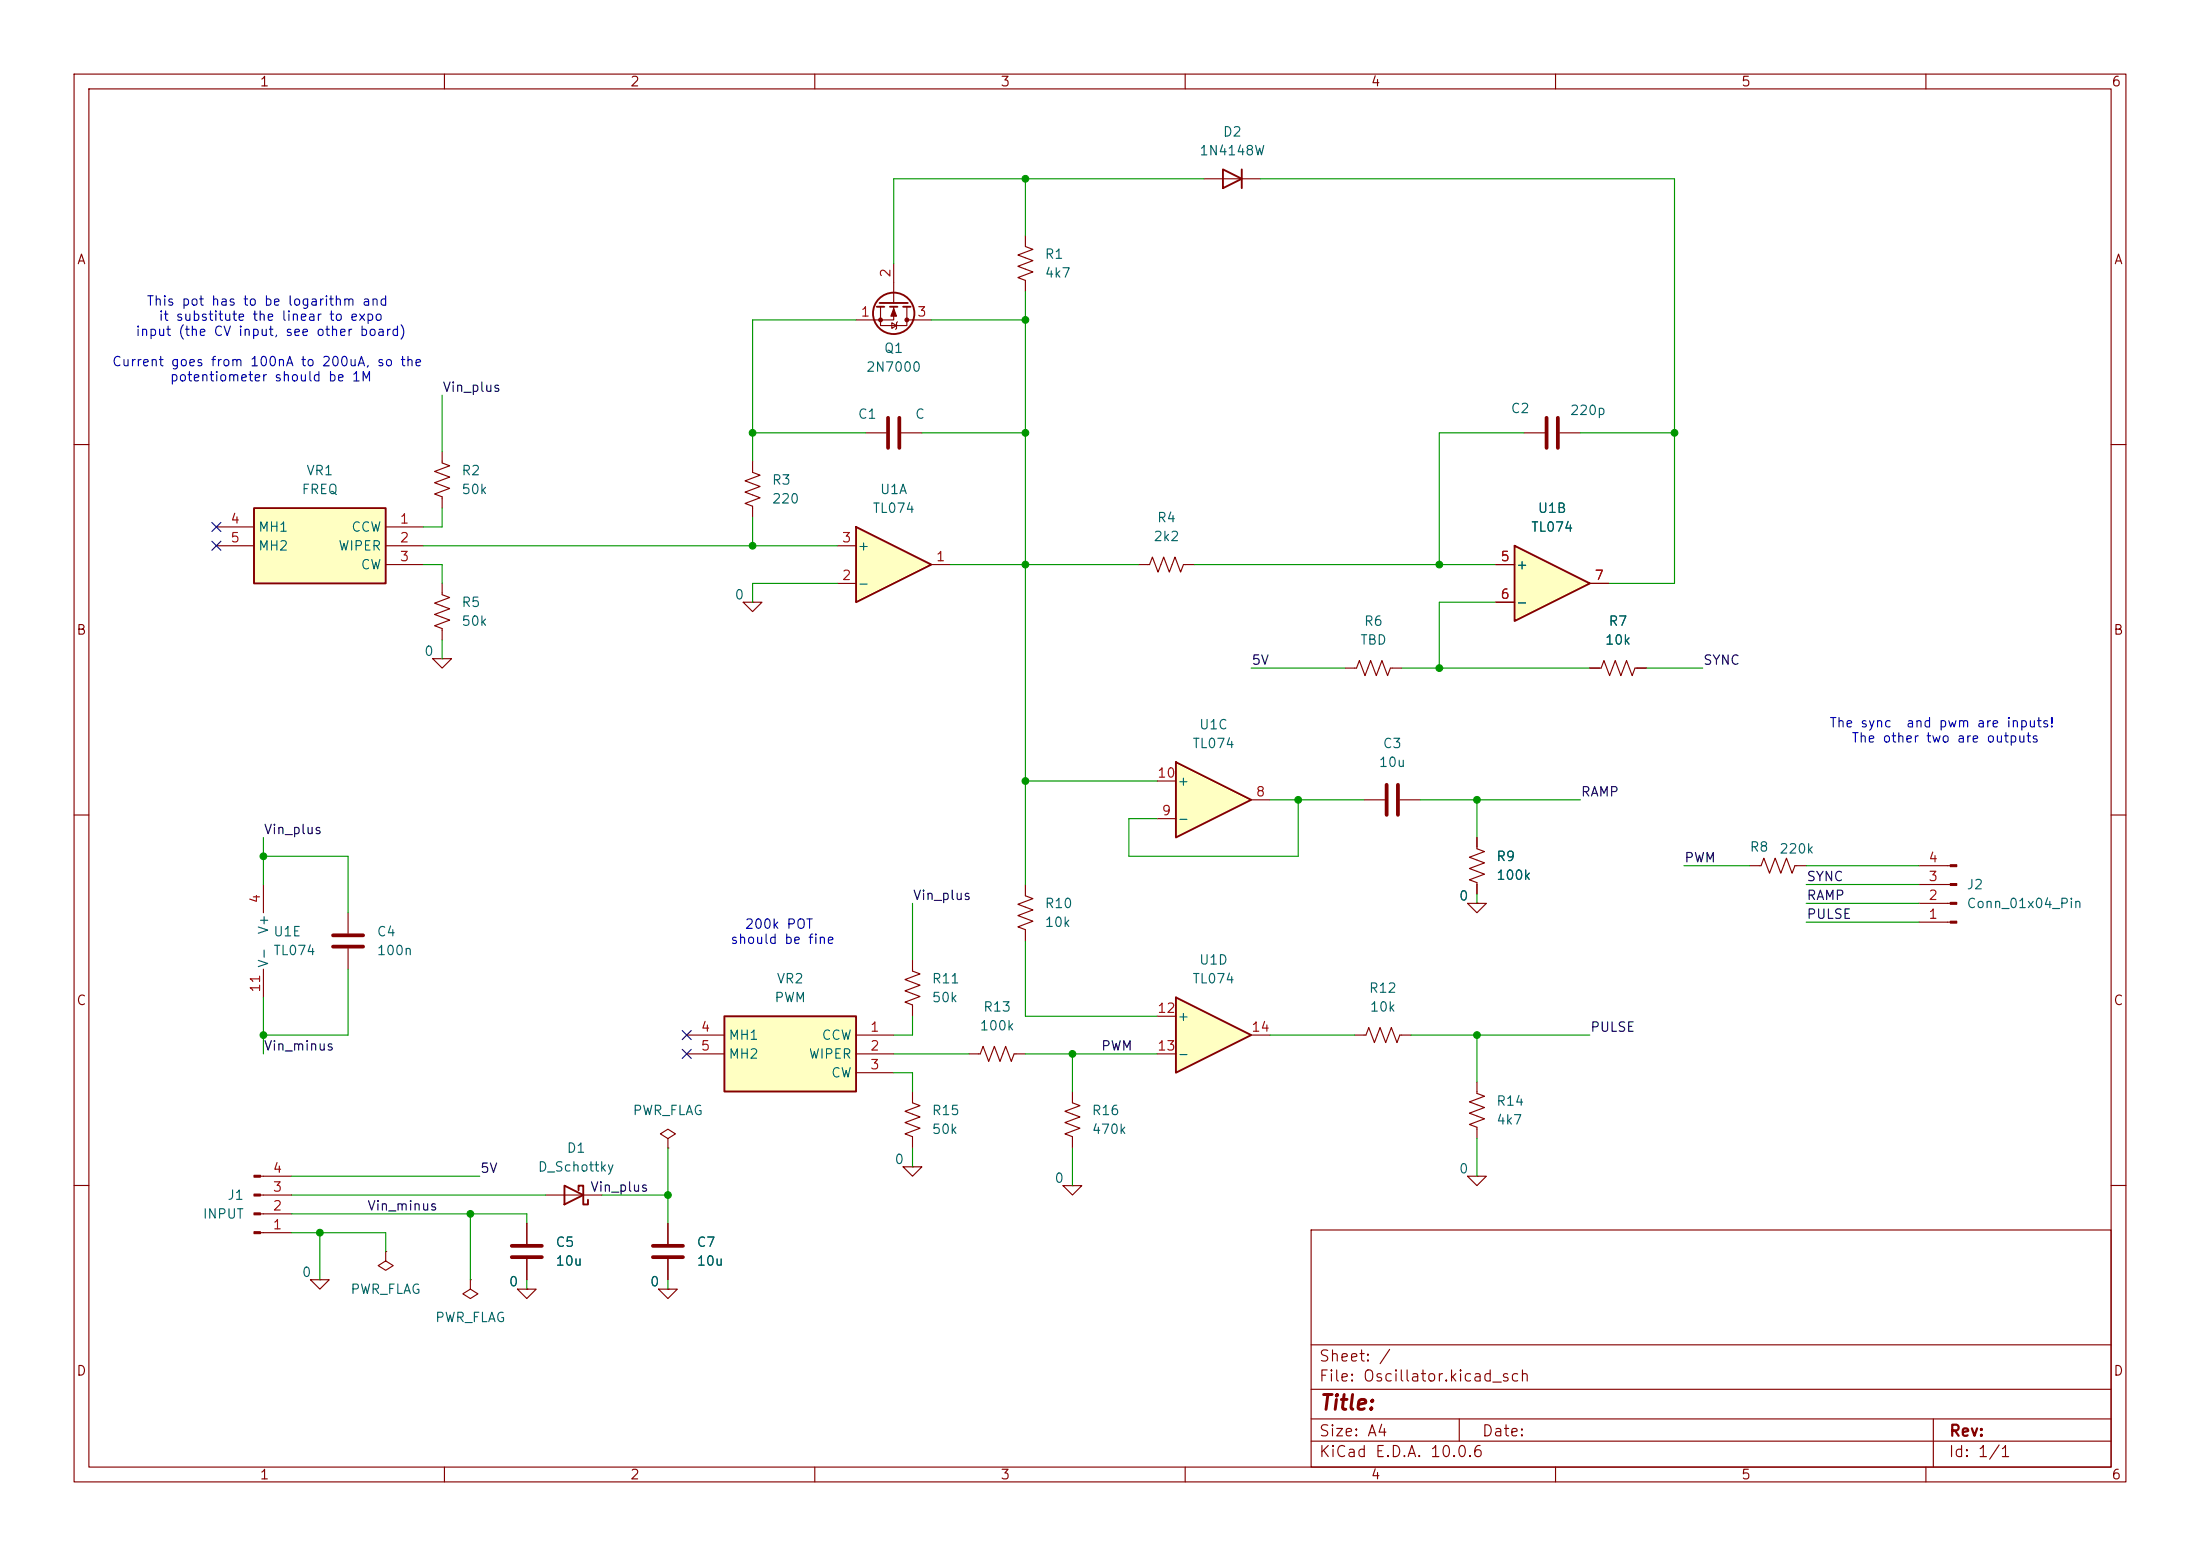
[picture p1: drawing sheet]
<svg xmlns="http://www.w3.org/2000/svg" width="297mm" height="210mm" viewBox="0 0 297 210" stroke-linecap="round" stroke-linejoin="round" font-family="sans-serif">
<g fill="none" stroke="#840000" stroke-width=".15">
<path d="M10 10h277v190h-277zM12 12h273v186h-273zM60 10v2M110 10v2M160 10v2M210 10v2M260 10v2M10 60h2M101.6 62.2v1.6l1 .3-2 .8 2 .8-2 .7 2 .8-2 .7 1 .4v1.6M285 60h2M214.6 90.2h1.6l.3-1 .8 2 .8-2 .7 2 .8-2 .7 2 .4-1h1.5M10 110h2"/>
<path d="M285 110h2M10 160h2M88.9 174h2.5l-1.2 1.3zM90.2 174h.1M143.5 160h2.5l-1.2 1.3zM144.8 160h.1M177 166h108v32h-108zM285 160h2M60 198v2M110 198v2M160 198v2M177 194.5h108"/>
<path d="M177 191.5h108M177 187.5h108M177 181.5h108M197 191.5v3M210 198v2M260 198v2M261 191.5v6.5"/>
</g>
<path d="M34.3 68.6h17.8v10.1h-17.8z" fill="#ffffc2"/>
<path d="M165.1 22.9l2.5 1.2-2.5 1.3zM167.6 22.9v2.5M34.3 68.6h17.8v10.1h-17.8z" fill="none" stroke="#840000" stroke-width=".25"/>
<g fill="none" stroke="#840000" stroke-width=".15">
<path d="M138.4 31.8v1.5l1 .4-2 .7 2 .8-2 .7 2 .8-2 .8 1 .3v1.6M162.6 24.1h7.6M205.7 58.4h2.8M210.6 58.4h2.8M29.2 71.1h5.1M29.2 73.7h5.1M52.1 71.1h5M52.1 73.7h5M52.1 76.2h5M138.4 119.4v1.5l1 .4-2 .7 2 .8-2 .8 2 .7-2 .8 1 .4v1.5M123.2 129.5v1.6l1 .3-2 .8 2 .8-2 .7 2 .8-2 .8 1 .3v1.6M121.9 157.5h2.6l-1.3 1.3z"/>
<path d="M123.2 157.5h.1M123.2 147.3v1.5l1 .4-2 .8 2 .7-2 .8 2 .8-2 .7 1 .4v1.5M130.8 142.2h1.5l.4-1 .8 2.1 .7-2.1 .8 2.1 .8-2.1 .7 2.1 .4-1.1h1.5"/>
</g>
<path d="M208.8 56.4v4.1M210.3 56.4v4.1" fill="none" stroke="#840000" stroke-width=".51"/>
<path d="M97.8 137.2h17.8v10.1h-17.8z" fill="#ffffc2"/>
<path d="M97.8 137.2h17.8v10.1h-17.8z" fill="none" stroke="#840000" stroke-width=".25"/>
<path d="M92.7 139.7h5.1M115.6 139.7h5M92.7 142.2h5.1M115.6 142.2h5M115.6 144.8h5" fill="none" stroke="#840000" stroke-width=".15"/>
<path d="M158.7 102.9l10.2 5.1-10.2 5z" fill="#ffffc2"/>
<path d="M158.7 102.9l10.2 5.1-10.2 5z" fill="none" stroke="#840000" stroke-width=".25"/>
<path d="M100.3 81.3h2.6l-1.3 1.3zM101.6 81.3h.1M181.6 90.2h1.5l.4-1 .8 2 .7-2 .8 2 .8-2 .7 2 .4-1h1.5M156.2 110.5h2.5M156.2 105.4h2.5M168.9 108h2.5M198.1 158.8h2.6l-1.3 1.2zM199.4 158.8h.1" fill="none" stroke="#840000" stroke-width=".15"/>
<path d="M115.6 71.1l10.1 5.1-10.1 5.1z" fill="#ffffc2"/>
<path d="M115.6 71.1l10.1 5.1-10.1 5.1z" fill="none" stroke="#840000" stroke-width=".25"/>
<path d="M113 78.7h2.6M113 73.7h2.6M125.7 76.2h2.6" fill="none" stroke="#840000" stroke-width=".15"/>
<path d="M204.5 73.7l10.1 5-10.1 5.1z" fill="#ffffc2"/>
<path d="M204.5 73.7l10.1 5-10.1 5.1z" fill="none" stroke="#840000" stroke-width=".25"/>
<path d="M201.9 76.2h2.6M214.6 78.7h2.6M201.9 81.3h2.6M184.1 108h2.8M189 108h2.8M199.4 146.1v1.5l1 .4-2 .7 2 .8-2 .7 2 .8-2 .8 1 .3v1.6M90.2 165.1v2.8M90.2 169.9v2.8" fill="none" stroke="#840000" stroke-width=".15"/>
<path d="M187.2 105.9v4.1M188.7 105.9v4.1M88.1 168.1h4.1M88.1 169.7h4.1" fill="none" stroke="#840000" stroke-width=".51"/>
<path d="M158.7 134.6l10.2 5.1-10.2 5.1z" fill="#ffffc2"/>
<g fill="none" stroke="#840000" stroke-width=".25">
<path d="M118.4 41.4h1M118.7 40.9h3.9M120.1 41.4h1.1M121.9 41.4h1M158.7 134.6l10.2 5.1-10.2 5.1zM76.2 160l2.5 1.3-2.5 1.3zM78.1 160.7v-.7h.6v2.6h.7v-.7"/>
<circle cx="120.6" cy="42.3" r="2.79"/>
</g>
<g fill="none" stroke="#840000" stroke-width=".15">
<path d="M120.6 35.6v5.3M116.8 58.4h2.8M118.9 41.4v2.5h3.5v-2.5M120.4 43.6l.6 .3-.6 .4zM120.6 41.4v1.8h-5M121.2 43.4l-.2 .2v.7l-.1 .2M121.7 58.4h2.8M122.4 43.2h3.3M59.7 61v1.5l1 .4-2 .7 2 .8-2 .8 2 .7-2 .8 1 .4v1.5M59.7 78.7v1.6l1 .3-2 .8 2 .8-2 .7 2 .8-2 .8 1 .3v1.6M153.7 76.2h1.5l.4-1 .7 2 .8-2 .8 2 .7-2 .8 2 .4-1h1.5M201.9 76.2h2.6"/>
<path d="M214.6 78.7h2.6M58.4 88.9h2.6l-1.3 1.3zM59.7 88.9h.1M201.9 81.3h2.6M214.6 90.2h1.3M221 90.2h1.2M35.6 119.4v3.8M199.4 113v1.6l1 .3-2 .8 2 .8-2 .7 2 .8-2 .7 1 .4v1.6M236.2 116.8h1.5l.4-1 .8 2.1 .7-2.1 .8 2.1 .8-2.1 .7 2.1 .4-1.1h1.5M259.1 116.8h4.2M259.1 119.4h4.2M35.6 130.8v3.8"/>
<path d="M47 123.2v2.8M47 128v2.8M156.2 137.2h2.5M168.9 139.7h2.5M182.9 139.7h1.5l.4-1 .7 2 .8-2 .8 2 .7-2 .8 2 .4-1h1.5M198.1 121.9h2.6l-1.3 1.3zM199.4 121.9h.1M259.1 124.5h4.2M259.1 121.9h4.2M35.2 158.8h4.2M90.2 153.7l1-.7-1-.6-1 .6 1 .7v1.2M90.2 154.9h.1"/>
<path d="M144.8 147.3v1.5l1 .4-2 .8 2 .7-2 .8 2 .8-2 .7 1 .4v1.5M156.2 142.2h2.5M35.2 161.3h4.2M35.2 166.4h4.2M35.2 163.8h4.2M41.9 172.7h2.5l-1.2 1.3zM43.2 172.7h.1M52.1 168.9v1.3l1 .6-1 .7-1-.7 1-.6M52.1 168.9h.1M63.5 172.7v1.3l1 .6-1 .7-1-.7 1-.6M63.5 172.7h.1M69.8 174h2.6l-1.3 1.3z"/>
<path d="M71.1 174h.1M71.1 165.1v2.8M71.1 169.9v2.8M73.7 161.3h7.6M90.2 174h.1M90.2 165.1v2.8M90.2 169.9v2.8"/>
</g>
<path d="M119.9 56.4v4.1M121.4 56.4v4.1M45 126.2h4M45 127.8h4M69.1 168.1h4.1M69.1 169.7h4.1" fill="none" stroke="#840000" stroke-width=".51"/>
<g fill="#840000" stroke="#840000" stroke-width=".15">
<path d="M120.6 41.7l.4 1h-.7z"/>
<path d="M34.3 166.2h.9v.3h-.9z"/>
<path d="M34.3 163.7h.9v.3h-.9z"/>
<path d="M34.3 161.2h.9v.2h-.9z"/>
<path d="M34.3 158.6h.9v.3h-.9z"/>
<path d="M263.3 124.3h.9v.3h-.9z"/>
<path d="M263.3 121.8h.9v.2h-.9z"/>
<path d="M263.3 119.3h.9v.2h-.9z"/>
<path d="M263.3 116.7h.9v.3h-.9z"/>
<circle cx="122.4" cy="43.2" r=".25"/>
<circle cx="118.9" cy="43.2" r=".25"/>
</g>
<g fill="none" stroke="#009600" stroke-width=".15">
<path d="M138.4 24.1v7.7M138.4 39.4v80M162.6 24.1h-42v11.5M170.2 24.1h55.9v54.6h-8.9M59.7 53.3v7.7M101.6 58.4h15.2M115.6 43.2h-14v19M124.5 58.4h13.9M125.7 43.2h12.7M205.7 58.4h-11.4v17.8M213.4 58.4h12.7M57.1 73.7h55.9"/>
<path d="M57.1 76.2h2.6v2.5M59.7 68.6v2.5h-2.6M101.6 69.9v3.8M113 78.7h-11.4v2.6M128.3 76.2h25.4M161.3 76.2h40.6M59.7 86.4v2.5M168.9 90.2h12.7M189.2 90.2h25.4M201.9 81.3h-7.6v8.9M222.2 90.2h7.7M35.6 113v6.4"/>
<path d="M35.6 115.6h11.4v7.6M138.4 105.4h17.8M171.4 108h12.7M175.3 108v7.6h-22.9v-5.1h3.8M191.8 108h21.6M199.4 108v5M227.3 116.8h8.9M243.8 119.4h15.3M243.8 116.8h15.3M35.6 134.6v7.6M47 130.8v8.9h-11.4M123.2 137.2v2.5h-2.6"/>
<path d="M123.2 121.9v7.6M138.4 127v10.2h17.8M171.4 139.7h11.5M190.5 139.7h24.1M199.4 120.7v1.2M199.4 139.7v6.4M243.8 121.9h15.3M243.8 124.5h15.3M39.4 158.8h25.4M90.2 154.9v10.2M120.6 142.2h10.2M120.6 144.8h2.6v2.5"/>
<path d="M123.2 154.9v2.6M138.4 142.2h17.8M144.8 142.2v5.1M144.8 154.9v5.1M199.4 153.7v5.1M39.4 166.4h12.7v2.5M39.4 161.3h34.3M39.4 163.8h31.7v1.3M43.2 166.4v6.3M63.5 163.8v8.9M71.1 172.7v1.3M81.3 161.3h8.9"/>
<path d="M90.2 172.7v1.3"/>
</g>
<path d="M28.6 73.1l1.2 1.2M28.6 70.5l1.2 1.2M29.8 73.1l-1.2 1.2M29.8 70.5l-1.2 1.2M92.1 139.1l1.2 1.2M93.3 139.1l-1.2 1.2M92.1 141.6l1.2 1.2M93.3 141.6l-1.2 1.2" fill="none" stroke="#000084" stroke-width=".15"/>
<g fill="#009600" stroke="#009600" stroke-width=".14">
<circle cx="138.4" cy="24.1" r=".46"/>
<circle cx="138.4" cy="43.2" r=".46"/>
<circle cx="101.6" cy="58.4" r=".46"/>
<circle cx="101.6" cy="73.7" r=".46"/>
<circle cx="199.4" cy="108" r=".46"/>
<circle cx="194.3" cy="90.2" r=".46"/>
<circle cx="226.1" cy="58.4" r=".46"/>
<circle cx="194.3" cy="76.2" r=".46"/>
<circle cx="199.4" cy="139.7" r=".46"/>
<circle cx="35.6" cy="139.7" r=".46"/>
<circle cx="43.2" cy="166.4" r=".46"/>
<circle cx="63.5" cy="163.8" r=".46"/>
<circle cx="35.6" cy="115.6" r=".46"/>
<circle cx="138.4" cy="76.2" r=".46"/>
<circle cx="138.4" cy="58.4" r=".46"/>
<circle cx="144.8" cy="142.2" r=".46"/>
<circle cx="138.4" cy="105.4" r=".46"/>
<circle cx="175.3" cy="108" r=".46"/>
<circle cx="90.2" cy="161.3" r=".46"/>
</g>
<text font-size="2" fill="#840000" x="178" y="190.8">Title:</text>
<g font-size="1.5" fill="#840000">
<text x="178" y="184.1">Sheet: /</text>
<text x="178" y="186.8">File: Oscillator.kicad_sch</text>
<text x="178" y="197">KiCad E.D.A. 10.0.6</text>
<text x="178" y="194.2">Size: A4</text>
<text x="200" y="194.2">Date:</text>
<text x="263" y="197">Id: 1/1</text>
<text x="263" y="194.2">Rev:</text>
</g>
<g font-size="1.3" fill="#840000">
<text x="35" y="12">1</text>
<text x="85" y="12">2</text>
<text x="135" y="12">3</text>
<text x="185" y="12">4</text>
<text x="235" y="12">5</text>
<text x="285" y="12">6</text>
<text x="10.3" y="36">A</text>
<text x="285.3" y="36">A</text>
<text x="10.2" y="86">B</text>
<text x="285.2" y="86">B</text>
<text x="10.2" y="136">C</text>
<text x="285.2" y="136">C</text>
<text x="10.2" y="186">D</text>
<text x="285.2" y="186">D</text>
<text x="35" y="200">1</text>
<text x="85" y="200">2</text>
<text x="135" y="200">3</text>
<text x="185" y="200">4</text>
<text x="235" y="200">5</text>
<text x="285" y="200">6</text>
</g>
<g font-size="1.3" fill="#006464">
<text x="161.8" y="21.3">1N4148W</text>
<text x="165" y="18.7">D2</text>
<text x="141" y="35.3">R1</text>
<text x="141" y="37.8">4k7</text>
<text x="119.3" y="48">Q1</text>
<text x="116.8" y="50.5">2N7000</text>
<text x="115.7" y="56.8">C1</text>
<text x="123.4" y="56.8">C</text>
<text x="203.9" y="56.1">C2</text>
<text x="211.9" y="56.3">220p</text>
<text x="41.3" y="64.5">VR1</text>
<text x="62.2" y="64.5">R2</text>
<text x="104.1" y="65.7">R3</text>
<text x="40.6" y="67">FREQ</text>
<text x="62.2" y="67">50k</text>
<text x="104.1" y="68.3">220</text>
<text x="117.7" y="69.5">TL074</text>
<text x="118.7" y="67">U1A</text>
<text x="156.1" y="70.8">R4</text>
<text x="207.5" y="69.5">U1B</text>
<text x="34.8" y="72.1">MH1</text>
<text x="34.8" y="74.6">MH2</text>
<text x="45.6" y="74.6">WIPER</text>
<text x="47.3" y="72.1">CCW</text>
<text x="48.6" y="77.2">CW</text>
<text x="115.7" y="74.6">+</text>
<text x="155.6" y="73.4">2k2</text>
<text x="204.6" y="77.2">+</text>
<text x="206.6" y="72.1">TL074</text>
<text x="62.2" y="82.2">R5</text>
<text x="99.1" y="81.2">0</text>
<text x="115.7" y="79.7">-</text>
<text x="204.6" y="82.2">-</text>
<text x="57.2" y="88.8">0</text>
<text x="62.2" y="84.8">50k</text>
<text x="183.5" y="87.3">TBD</text>
<text x="184.1" y="84.8">R6</text>
<text x="216.6" y="87.3">10k</text>
<text x="217.1" y="84.8">R7</text>
<text x="160.9" y="101.3">TL074</text>
<text x="161.8" y="98.8">U1C</text>
<text x="186.6" y="101.3">C3</text>
<text x="158.9" y="106.4">+</text>
<text x="186" y="103.8">10u</text>
<text x="158.9" y="111.5">-</text>
<text x="201.9" y="116.5">R9</text>
<text x="201.9" y="119.1">100k</text>
<text x="236.1" y="115.3">R8</text>
<text x="240.1" y="115.5">220k</text>
<text x="141" y="122.9">R10</text>
<text x="141" y="125.4">10k</text>
<text x="196.9" y="121.9">0</text>
<text x="265.4" y="120.3">J2</text>
<text x="265.4" y="122.9">Conn_01x04_Pin</text>
<text x="36.5" y="130.7" transform="rotate(-90 36.5 130.7)">V-</text>
<text x="36.5" y="126.2" transform="rotate(-90 36.5 126.2)">V+</text>
<text x="36.8" y="126.7">U1E</text>
<text x="36.8" y="129.2">TL074</text>
<text x="50.8" y="126.7">C4</text>
<text x="50.8" y="129.2">100n</text>
<text x="161.8" y="130.5">U1D</text>
<text x="104.5" y="135.6">PWM</text>
<text x="104.8" y="133">VR2</text>
<text x="125.7" y="133">R11</text>
<text x="125.7" y="135.6">50k</text>
<text x="132.6" y="136.9">R13</text>
<text x="160.9" y="133">TL074</text>
<text x="184.7" y="134.3">R12</text>
<text x="184.8" y="136.9">10k</text>
<text x="98.3" y="140.7">MH1</text>
<text x="98.3" y="143.2">MH2</text>
<text x="109.1" y="143.2">WIPER</text>
<text x="110.8" y="140.7">CCW</text>
<text x="132.2" y="139.4">100k</text>
<text x="158.9" y="138.1">+</text>
<text x="158.9" y="143.2">-</text>
<text x="112.1" y="145.7">CW</text>
<text x="201.9" y="149.6">R14</text>
<text x="76.4" y="155.9">D1</text>
<text x="85.3" y="150.8">PWR_FLAG</text>
<text x="125.7" y="150.8">R15</text>
<text x="125.7" y="153.4">50k</text>
<text x="147.3" y="150.8">R16</text>
<text x="147.3" y="153.4">470k</text>
<text x="201.9" y="152.1">4k7</text>
<text x="72.5" y="158.4">D_Schottky</text>
<text x="120.7" y="157.4">0</text>
<text x="142.3" y="160">0</text>
<text x="196.9" y="158.7">0</text>
<text x="27.3" y="164.8">INPUT</text>
<text x="30.6" y="162.3">J1</text>
<text x="40.7" y="172.7">0</text>
<text x="68.6" y="173.9">0</text>
<text x="74.9" y="168.6">C5</text>
<text x="74.9" y="171.1">10u</text>
<text x="87.7" y="173.9">0</text>
<text x="94" y="168.6">C7</text>
<text x="94" y="171.1">10u</text>
<text x="47.2" y="175">PWR_FLAG</text>
<text x="58.7" y="178.8">PWR_FLAG</text>
</g>
<g font-size="1.3" fill="#0000c2">
<text x="19.7" y="41.6">This pot has to be logarithm and</text>
<text x="18.2" y="45.7">input (the CV input, see other board)</text>
<text x="21.3" y="43.6">it substitute the linear to expo</text>
<text x="15" y="49.8">Current goes from 100nA to 200uA, so the</text>
<text x="22.8" y="51.8">potentiometer should be 1M</text>
<text x="246.9" y="98.5">The sync</text>
<text x="249.9" y="100.5">The other two are outputs</text>
<text x="257.2" y="98.5">and pwm are inputs!</text>
<text x="100.5" y="125.7">200k POT</text>
<text x="98.5" y="127.7">should be fine</text>
</g>
<g font-size="1.3" fill="#a90000">
<text x="120.5" y="37.6" transform="rotate(-90 120.5 37.6)">2</text>
<text x="116.1" y="43">1</text>
<text x="123.7" y="43">3</text>
<text x="31" y="71">4</text>
<text x="53.9" y="71">1</text>
<text x="31" y="73.5">5</text>
<text x="53.9" y="73.5">2</text>
<text x="53.9" y="76.1">3</text>
<text x="113.6" y="73.5">3</text>
<text x="126.3" y="76.1">1</text>
<text x="202.5" y="76.1">5</text>
<text x="113.6" y="78.6">2</text>
<text x="202.5" y="81.1">6</text>
<text x="215.2" y="78.6">7</text>
<text x="156.1" y="105.3">10</text>
<text x="169.4" y="107.8">8</text>
<text x="156.7" y="110.4">9</text>
<text x="260.3" y="119.2">3</text>
<text x="260.3" y="116.7">4</text>
<text x="35.4" y="122" transform="rotate(-90 35.4 122)">4</text>
<text x="260.3" y="124.3">1</text>
<text x="260.3" y="121.8">2</text>
<text x="35.4" y="134.1" transform="rotate(-90 35.4 134.1)">11</text>
<text x="156.1" y="137">12</text>
<text x="94.5" y="139.6">4</text>
<text x="94.5" y="142.1">5</text>
<text x="117.4" y="139.6">1</text>
<text x="117.4" y="142.1">2</text>
<text x="156.1" y="142.1">13</text>
<text x="168.8" y="139.6">14</text>
<text x="117.4" y="144.6">3</text>
<text x="36.7" y="161.2">3</text>
<text x="36.7" y="158.6">4</text>
<text x="36.7" y="166.2">1</text>
<text x="36.7" y="163.7">2</text>
</g>
<g font-size="1.3" fill="#0f0f0f">
<text x="59.7" y="53.2">Vin_plus</text>
<text x="168.9" y="90">5V</text>
<text x="229.8" y="90">SYNC</text>
<text x="213.3" y="107.8">RAMP</text>
<text x="35.5" y="112.9">Vin_plus</text>
<text x="227.3" y="116.7">PWM</text>
<text x="243.8" y="119.3">SYNC</text>
<text x="123.2" y="121.8">Vin_plus</text>
<text x="243.8" y="124.3">PULSE</text>
<text x="243.8" y="121.8">RAMP</text>
<text x="35.5" y="142.1">Vin_minus</text>
<text x="148.6" y="142.1">PWM</text>
<text x="214.6" y="139.6">PULSE</text>
<text x="64.7" y="158.6">5V</text>
<text x="79.6" y="161.2">Vin_plus</text>
<text x="49.5" y="163.7">Vin_minus</text>
</g>
</svg>
